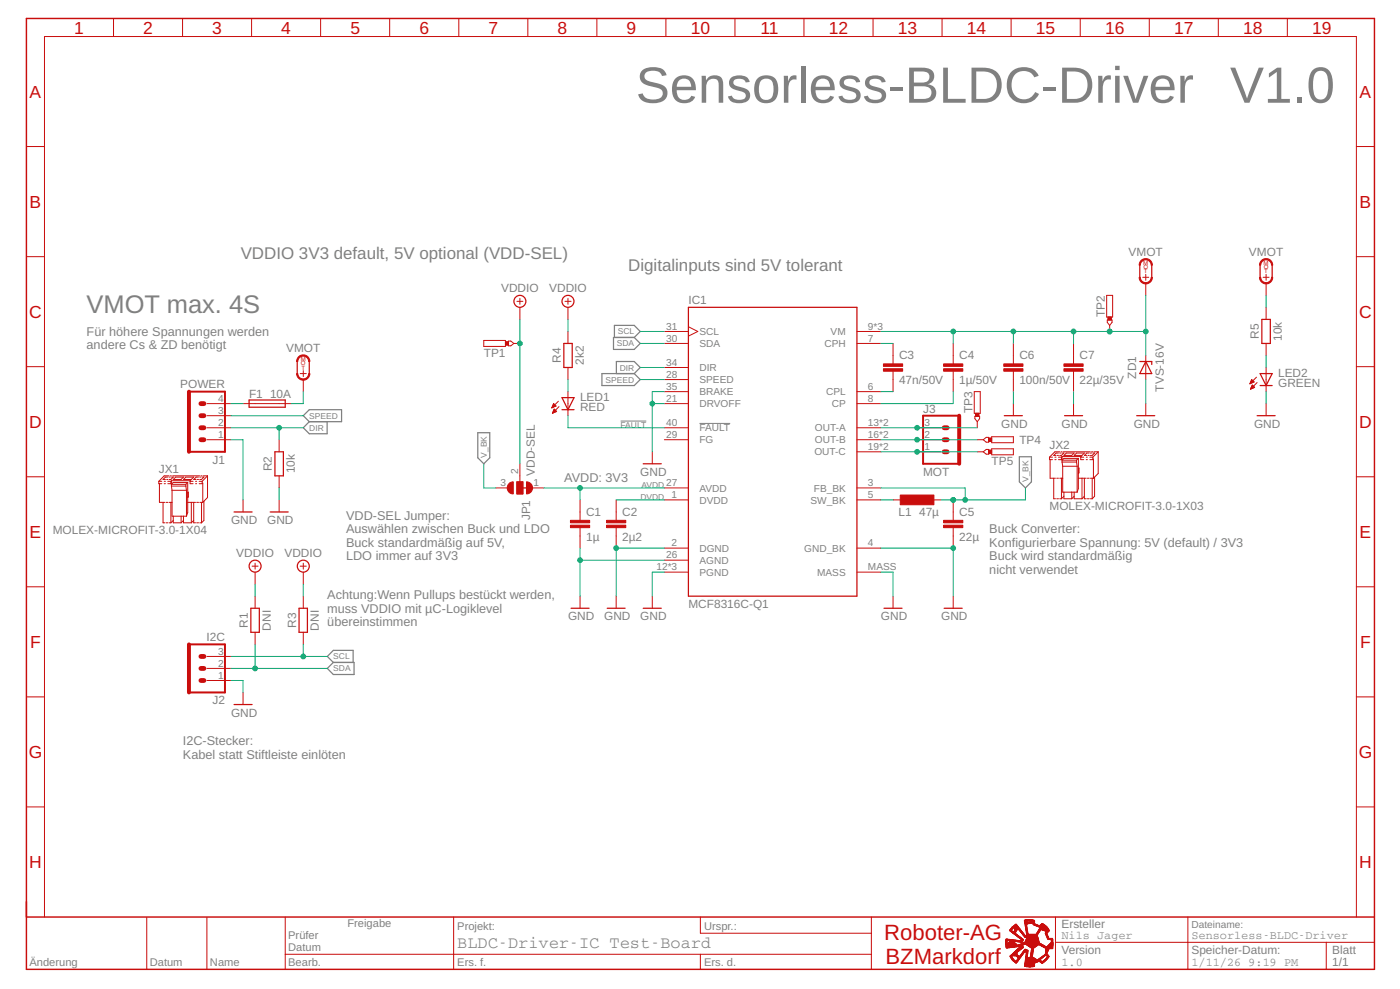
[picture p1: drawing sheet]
<svg xmlns="http://www.w3.org/2000/svg" width="287mm" height="203mm" viewBox="0 0 287 203" stroke-linecap="round" stroke-linejoin="round" font-family="sans-serif">
<path d="M127.3 86.4h5.3M143.5 86.8h6.3" fill="none" stroke="#808080" stroke-width=".21"/>
<path d="M123.5 76.6h6.6l1.2 1.3-1.2 1.2h-6.6zM125.8 69.2h4.3l1.2 1.2-1.2 1.3h-4.3zM126 69.2v-2.5h4.1l1.2 1.3-1.2 1.2M126.4 76.6v-2.5h3.7l1.2 1.3-1.2 1.2M62.2 85.3l1.2-1.3h6.7v2.5h-6.7zM63.4 86.5l-1.2 1.2 1.2 1.3h3.7v-2.5M98 88.8h2.5v5.1l-1.3 1.2-1.2-1.2zM209.1 93.7h2.5v5.1l-1.3 1.3-1.2-1.3zM68.4 135.9l-1.3-1.3 1.3-1.2h4v2.5M68.4 135.9h4.2v2.4h-4.2l-1.3-1.2z" fill="none" stroke="#808080" stroke-width=".25"/>
<g fill="none" stroke="#c90d0c" stroke-width=".21">
<path d="M23.3 3.8v3.7M37.4 3.8v3.7M51.6 3.8v3.7M65.8 3.8v3.7M79.9 3.8v3.7M94.1 3.8v3.7M108.3 3.8v3.7M122.4 3.8v3.7M136.6 3.8v3.7M150.7 3.8v3.7M164.9 3.8v3.7M179.1 3.8v3.7"/>
<path d="M193.2 3.8v3.7M207.4 3.8v3.7M221.6 3.8v3.7M235.7 3.8v3.7M249.9 3.8v3.7M264.1 3.8v3.7M5.4 30.1h3.7M278.2 30.1h3.7M5.4 52.6h3.7M234.4 56.9h1.2M235 56.3v1.2M235 58.1v2.5"/>
<path d="M259.1 56.9h1.2M259.7 56.3v1.2M259.7 58.1v2.5M278.2 52.6h3.7M5.4 75.2h3.7M61.6 76.6h1.2M62.2 76v1.2M62.2 77.9v2.4M99.2 69.8h4.5v1.3h-4.5zM104.3 70h.5l.6 .4-.6 .5h-.5zM105.4 70.4h1.2M106 61.8h1.3"/>
<path d="M106.6 61.2v1.2M106.6 63v2.5M115.9 61.8h1.2M116.5 61.2v1.2M116.5 63v2.5M116.5 68v2.4M116.5 75.4v2.5M136.3 68h4.9M136.3 70.4h4.9M136.3 75.4h4.9M136.3 77.9h4.9M141.2 67l1.9 1-1.9 .9"/>
<path d="M175.8 68h4.9M175.8 70.4h4.9M183.2 70.4v4.2M183.2 76.1v4.2M195.5 70.4v4.2M195.5 76.1v4.2M207.9 70.4v4.2M207.9 76.1v4.2M220.2 70.4v4.2M220.2 76.1v4.2M227 60.6h1.2v4.4h-1.2zM227.1 65.6h1v.5l-.5 .6-.5-.6z"/>
<path d="M227.6 66.7v1.3M235 72.9v5M256.4 78.6h.2M256.5 78.5h.4M256.5 78.4h.7M256.5 79.8h.1M256.6 78.3h.5M256.6 79.6h.3M256.6 78.1h.4M256.6 79.5h.6M256.7 78h.2M256.7 79.4h.6"/>
<path d="M256.7 77.9h.1M256.7 79.3h.5M256.7 77.9l.5 .4-.8 .4zM256.8 79.2h.3M256.8 79.1h.2M256.9 79l.4 .5-.8 .3zM257.7 77.4l-1.3 1.3M257.9 78.5l-1.4 1.3M259.7 63v2.5M259.7 70.4v2.5M259.7 75.4v4.9M278.2 75.2h3.7"/>
<path d="M5.4 97.8h3.7M32.6 98.7v.5h.6M32.6 98.7h.6M32.7 99.2v3.8h1.1M33.7 99.2h.2M33.7 98.7h.2M34.2 98.3h.2M34.4 97.9h-.5l-.5 .4h.5M34.4 99.2h.7M34.4 98.7h.7M34.7 97.6h-1l-1.1 1.1M34.7 97.9h.2"/>
<path d="M34.9 97.6h.3M35.1 98.7v.5M35.2 98.6h3.9l-.1 .1M35.2 97.9h.3l-.4 .4h-.4M35.2 99.3h2.9M35.2 98.6l-.1 .6M35.2 99.3v.4M35.2 99.7l.1 .9M35.2 99.7h2.9M35.2 98.6l-.1 .1M35.4 97.6h5.6M36 97.9h1.6l-.5 .4h-1.6z"/>
<path d="M38.1 97.9h1.6l-.5 .4h-1.6zM38.1 99.3v.4M38.1 99.7l.1 .9M38.5 99h-3l-.3 .3M38.5 99l-.4 .3M38.5 99v6.1l-.3 .8M39 98.7v.5h.6M39 98.7h.6M40.1 99.2h.2M40.1 98.7h.2M40.5 98.3h.2M40.7 97.9h-.5l-.5 .4h.5"/>
<path d="M40.9 99.2h.6M40.9 98.7h.6M41 97.9h.2M41.2 97.6h.3M41.5 99.2l.1-.1v3.9M41.5 97.9h.3l-.5 .4h-.3M41.5 98.7v.5M41.7 97.6h.9M42.4 87.7h5M42.4 90.2h5M42.4 82.8h5M42.4 85.3h5"/>
<path d="M42.6 97.6v4.4l-1 1M42.6 97.6l-1.1 1.1M49.8 82.8h9.9M57.3 90.2v2.5M57.3 97.6v2.5M106 98.8h1.3v2.5h-1.3zM106.6 95.1v3.7M113.2 83.6h.1M113.2 83.5h.4M113.3 83.4h.5M113.3 83.3h.7M113.3 84.7h.3"/>
<path d="M113.4 83.1h.5M113.4 84.5h.4M113.5 83h.3M113.5 84.4h.6M113.5 82.9h.2M113.5 84.3h.6M113.5 82.8h.1M113.5 84.2h.5M113.6 84.1h.3M113.6 84h.1M113.7 83.9l.5 .5-.9 .4zM114 83.3l-.4-.5-.4 .9"/>
<path d="M114 83.3l-.8 .4M114.5 82.3l-1.3 1.4M114.7 83.4l-1.4 1.4M116.5 80.3v5M133.8 92.7v2.4M136.3 87.7h4.9M136.3 90.2h4.9M136.3 80.3h4.9M136.3 82.8h4.9M175.8 87.7h4.9M175.8 90.2h4.9M175.8 92.7h4.9"/>
<path d="M175.8 80.3h4.9M175.8 82.8h4.9M188.1 87.7h4.9M188.1 90.2h4.9M188.1 92.7h4.9M199.8 80.3h1.3v4.5h-1.3zM200 85.4h.9v.5l-.5 .6-.4-.6zM200.4 90.2h1.3M200.4 92.7h1.3M200.4 86.5v1.2M201.7 90.2l.6-.5h.5v1h-.5zM201.7 92.7l.6-.5h.5v1h-.5z"/>
<path d="M203.4 89.6h4.5v1.2h-4.5zM203.4 92.1h4.5v1.2h-4.5zM207.9 82.8v2.5M215.3 93.8v.5h.6M215.3 93.8h.6M215.4 94.3v3.8h1.1M216.1 98.1v4.2h.4M216.4 94.3h.2M216.4 93.8h.2M216.7 98.1h.4M216.9 93.4h.2M217.1 92.9h-.5l-.5 .5h.5"/>
<path d="M217.1 94.3h.6M217.1 93.8h.6M217.4 92.7h-1l-1.1 1.1M217.4 92.9h.2M217.4 98.1h.6M217.6 92.7h.2M217.7 93.8v.5M217.7 98.1v4.2M217.8 93.6h4l-.1 .2M217.8 92.9h.4l-.5 .5h-.3M217.8 94.4h3M217.8 93.6l-.1 .7"/>
<path d="M217.8 94.4v.4M217.8 94.8l.2 .8M217.8 94.8h3M217.8 93.6l-.1 .2M218 95.6v5.3h2.9M218 95.6h2.9M218.1 92.7h5.5M218.2 93.4l.5-.5h1.6l-.5 .5zM220.2 82.8v2.5M220.8 92.9h1.6l-.5 .5h-1.6zM220.8 94.4v.4M220.8 94.8l.1 .8"/>
<path d="M220.9 95.6v5.3M221.2 98.1h1.6M221.2 94h-3l-.4 .4M221.2 94l-.4 .4M221.2 94v6.2l-.3 .7M221.2 96.1l.1-.1v1l-.1 .1M221.7 93.8v.5h.6M221.7 93.8h.6M221.9 98.1v4.2M222.4 98.1v4.2h.4M222.8 94.3h.2M222.8 93.8h.2"/>
<path d="M223 98.1h.4M223.2 93.4h.2M223.4 92.9h-.5l-.5 .5h.5M223.5 94.3h.7M223.5 93.8h.7M223.6 92.9h.3M223.6 98.1h.7M223.9 92.7h.3M224 98.1v4.2M224.2 94.3l.1-.2v4M224.2 92.9h.3l-.5 .5h-.4M224.2 93.8v.5"/>
<path d="M224.4 92.7h.9M224.5 97.9v3.9l-.5 .5M225.3 92.7v4.4l-1 1M225.3 92.7l-1.1 1.1M235 82.8v2.5M259.7 82.8v2.5M278.2 97.8h3.7M33.4 103v4.2h.4M34.1 103h.3M34.1 107.2h.3M34.7 103h.6M34.7 107.2h.4"/>
<path d="M35.1 103v4.2M35.3 100.6v5.3h2.9M35.3 100.6h2.9M35.5 106.7l-.4 .5M35.5 105.9v1.3h1.6M37.1 105.9v1.3M37.6 105.9v1.3h1.6M37.6 106.7l-.5 .5M38.2 100.6v5.3M38.5 103h1.6M38.5 101l.1-.1v1l-.1 .1M38.5 101v.9"/>
<path d="M39.2 103v4.2M39.7 103v4.2h.4M39.7 106.7l-.5 .5M40.3 103h.4M40.3 107.2h.4M41 103h.6M41 107.2h.3M41.3 103v4.2M41.8 102.8v3.9l-.5 .5M49.8 102.5v2.5M51.7 116.1h1.2M52.3 115.5v1.2"/>
<path d="M52.3 117.3v2.5M57.3 102.5v2.5M61.6 116.1h1.2M62.2 115.5v1.2M62.2 117.3v2.5M101.7 100.1h2.5M109.1 100.1h2.5M119 102.5v4.2M119 108.2v4.2M126.4 102.5v4.2M126.4 108.2v4.2M136.3 114.9h4.9"/>
<path d="M136.3 112.4h4.9M136.3 100.1h4.9M136.3 102.5h4.9M136.3 117.3h4.9M175.8 112.4h4.9M175.8 100.1h4.9M175.8 102.5h4.9M175.8 117.3h4.9M183.2 102.5h2.4M190.6 102.5h2.4M195.5 102.5v4.2M195.5 108.2v4.2"/>
<path d="M216.7 102.3h.4M217.4 102.3h.3M218.2 101.8l-.5 .5M218.2 100.9v1.4h1.6M219.8 100.9v1.4M220.3 100.9v1.4h1.6M220.3 101.8l-.5 .5M222.4 101.8l-.5 .5M223 102.3h.4M223.6 102.3h.4M5.4 120.4h3.7M42.4 139.6h5"/>
<path d="M42.4 137.1h5M42.4 134.6h5M52.3 122.3v2.5M52.3 129.7v2.5M62.2 122.3v2.5M62.2 129.7v2.5M119 122.3v2.5M126.4 122.3v2.5M133.8 122.3v2.5M183.2 122.3v2.5M195.5 122.3v2.5M278.2 120.4h3.7"/>
<path d="M5.4 142.9h3.7M49.8 142v2.5M278.2 142.9h3.7M5.4 165.5h3.7M278.2 165.5h3.7M9.1 188.1v-180.6h269.1v180.6M30.1 188.2v10.6M42.4 188.2v10.6M58.5 188.1v10.7M58.5 195.7h120.2M93 188.1v10.7M143.7 188.1v3.3h35"/>
<path d="M143.7 195.7v3.1M178.7 188.1v10.7M216.5 193.3h65.3M216.5 188.1v10.7M243.7 188.1v10.7M272 193.3v5.5"/>
</g>
<path d="M5.4 188.1h276.5v-184.3h-276.5v195h276.5v-10.6" fill="none" stroke="#c90d0c" stroke-width=".3"/>
<g fill="#c90d0c" stroke="#c90d0c" stroke-width=".21">
<path d="M211 198.3h.5z"/>
<path d="M210.5 198.2l1.4 .1z"/>
<path d="M210.2 198.2h2z"/>
<path d="M210.2 198.1l2 .1z"/>
<path d="M210.2 198.1h2z"/>
<path d="M210.2 198h.3z"/>
<path d="M210.6 198h1.6z"/>
<path d="M210.2 197.9l.3 .1z"/>
<path d="M210.5 197.9l1.7 .1z"/>
<path d="M210.2 197.8l.3 .1z"/>
<path d="M210.5 197.8l1.7 .1z"/>
<path d="M210.2 197.8h2z"/>
<path d="M210.2 197.7h2z"/>
<path d="M210.2 197.6l2 .1z"/>
<path d="M210.2 197.6h2z"/>
<path d="M210.3 197.5h2z"/>
<path d="M213.7 197.5h.2z"/>
<path d="M208.3 197.5h.2z"/>
<path d="M213.6 197.5h.4z"/>
<path d="M208.3 197.4l.3 .1z"/>
<path d="M210.2 197.4l2.3 .1z"/>
<path d="M213.5 197.4l.5 .1z"/>
<path d="M208.2 197.4h.4z"/>
<path d="M210.3 197.4h2.3z"/>
<path d="M213.5 197.4h.6z"/>
<path d="M208.1 197.3l.5 .1z"/>
<path d="M210.3 197.3l2.4 .1z"/>
<path d="M213.4 197.3l.7 .1z"/>
<path d="M208.1 197.3h.6z"/>
<path d="M210.2 197.3h2.6z"/>
<path d="M213.3 197.3h.9z"/>
<path d="M208 197.2l.7 .1z"/>
<path d="M210.3 197.2l2.6 .1z"/>
<path d="M213.3 197.2l.4 .1z"/>
<path d="M213.8 197.2l.4 .1z"/>
<path d="M207.9 197.2h.9z"/>
<path d="M210.3 197.2h2.8z"/>
<path d="M213.2 197.2h.5z"/>
<path d="M213.9 197.2h.4z"/>
<path d="M207.9 197.1l.4 .1z"/>
<path d="M208.4 197.1l.3 .1z"/>
<path d="M210.3 197.1l3.3 .1z"/>
<path d="M213.9 197.1l.4 .1z"/>
<path d="M207.8 197.1h.5z"/>
<path d="M208.5 197.1h.3z"/>
<path d="M210.3 197.1h3.3z"/>
<path d="M214 197.1h.4z"/>
<path d="M207.8 197l.4 .1z"/>
<path d="M208.5 197l.4 .1z"/>
<path d="M210.3 197l3.2 .1z"/>
<path d="M214.1 197l.4 .1z"/>
<path d="M207.7 197h.5z"/>
<path d="M208.5 197h.4z"/>
<path d="M210.3 197h3.1z"/>
<path d="M214.1 197h.4z"/>
<path d="M207.6 196.9l.5 .1z"/>
<path d="M208.6 196.9l.3 .1z"/>
<path d="M210.3 196.9l3.1 .1z"/>
<path d="M214.2 196.9l.4 .1z"/>
<path d="M207.6 196.9h.4z"/>
<path d="M208.6 196.9h.4z"/>
<path d="M210.3 196.9h3z"/>
<path d="M214.2 196.9h.4z"/>
<path d="M207.6 196.8l.4 .1z"/>
<path d="M208.7 196.8l.3 .1z"/>
<path d="M210.3 196.8l2.4 .1z"/>
<path d="M212.9 196.8l.4 .1z"/>
<path d="M214.3 196.8l.4 .1z"/>
<path d="M207.6 196.8h.3z"/>
<path d="M208.7 196.8h.3z"/>
<path d="M210.4 196.8h2.2z"/>
<path d="M212.9 196.8h.5z"/>
<path d="M214.4 196.8h.3z"/>
<path d="M207.5 196.7l.4 .1z"/>
<path d="M208.7 196.7l.3 .1z"/>
<path d="M210.4 196.7l2.2 .1z"/>
<path d="M212.9 196.7l.5 .1z"/>
<path d="M214.4 196.7l.4 .1z"/>
<path d="M207.5 196.7h.3z"/>
<path d="M208.7 196.7h.4z"/>
<path d="M210.4 196.7h2.1z"/>
<path d="M213 196.7h.5z"/>
<path d="M214.4 196.7h.4z"/>
<path d="M207.5 196.6l.3 .1z"/>
<path d="M208.8 196.6l.3 .1z"/>
<path d="M210.4 196.6l2 .1z"/>
<path d="M213.1 196.6l.5 .1z"/>
<path d="M214.5 196.6l.3 .1z"/>
<path d="M207.4 196.6h.4z"/>
<path d="M208.8 196.6h.3z"/>
<path d="M210.4 196.6h1.9z"/>
<path d="M213.2 196.6h.4z"/>
<path d="M214.5 196.6h.4z"/>
<path d="M207.4 196.5l.3 .1z"/>
<path d="M208.9 196.5l.3 .1z"/>
<path d="M210.4 196.5l1.9 .1z"/>
<path d="M213.2 196.5l.5 .1z"/>
<path d="M214.6 196.5l.3 .1z"/>
<path d="M207.4 196.5h.3z"/>
<path d="M208.9 196.5h.3z"/>
<path d="M210.4 196.5h.3z"/>
<path d="M210.8 196.5h1.4z"/>
<path d="M213.3 196.5h.5z"/>
<path d="M214.6 196.5h.4z"/>
<path d="M207.3 196.4l.4 .1z"/>
<path d="M208.9 196.4l.4 .1z"/>
<path d="M210.4 196.4l.3 .1z"/>
<path d="M210.9 196.4l1.1 .1z"/>
<path d="M213.4 196.4l.4 .1z"/>
<path d="M214.6 196.4l.4 .1z"/>
<path d="M207.3 196.4h.4z"/>
<path d="M208.8 196.4h.5z"/>
<path d="M210.4 196.4h.3z"/>
<path d="M211.1 196.4h.9z"/>
<path d="M213.4 196.4h.4z"/>
<path d="M214.7 196.4h.3z"/>
<path d="M207.3 196.3l.3 .1z"/>
<path d="M208.7 196.3l.6 .1z"/>
<path d="M210.4 196.3l.3 .1z"/>
<path d="M211.2 196.3l.7 .1z"/>
<path d="M213.5 196.3l.4 .1z"/>
<path d="M214.7 196.3l.4 .1z"/>
<path d="M207.2 196.3h.4z"/>
<path d="M208.7 196.3h.7z"/>
<path d="M210.4 196.3h.3z"/>
<path d="M211.4 196.3h.4z"/>
<path d="M213.6 196.3h.4z"/>
<path d="M214.7 196.3h.4z"/>
<path d="M211.3 196.3h.5z"/>
<path d="M213.7 196.3h.3z"/>
<path d="M214.8 196.3h.3z"/>
<path d="M207.2 196.2h.3z"/>
<path d="M208.6 196.2h.8z"/>
<path d="M210.4 196.2h.3z"/>
<path d="M211.3 196.2h.5z"/>
<path d="M213.7 196.2h.4z"/>
<path d="M214.8 196.2h.4z"/>
<path d="M208.5 196.2h.6z"/>
<path d="M209.1 196.2h.4z"/>
<path d="M211.4 196.2h.4z"/>
<path d="M213.8 196.2h.3z"/>
<path d="M207.2 196.1l.4 .1z"/>
<path d="M208.4 196.1l.6 .1z"/>
<path d="M209.1 196.1l.4 .1z"/>
<path d="M210.4 196.1l.3 .1z"/>
<path d="M211.4 196.1l.4 .1z"/>
<path d="M213.9 196.1l.3 .1z"/>
<path d="M214.8 196.1l.4 .1z"/>
<path d="M207.2 196l.4 .1z"/>
<path d="M208.4 196l.6 .1z"/>
<path d="M209.2 196l.3 .1z"/>
<path d="M210.5 196l.3 .1z"/>
<path d="M211.4 196l.4 .1z"/>
<path d="M213.9 196l.4 .1z"/>
<path d="M214.7 196l.4 .1z"/>
<path d="M207.3 196h.4z"/>
<path d="M207.9 196h1z"/>
<path d="M209.2 196h.4z"/>
<path d="M210.5 196h.3z"/>
<path d="M211.4 196h.4z"/>
<path d="M214 196h.3z"/>
<path d="M214.7 196h.4z"/>
<path d="M207.3 196h1.6z"/>
<path d="M209.3 196h.3z"/>
<path d="M214.1 196h.3z"/>
<path d="M214.6 196h.4z"/>
<path d="M207.3 195.9l1.5 .1z"/>
<path d="M209.3 195.9l.4 .1z"/>
<path d="M210.5 195.9l.3 .1z"/>
<path d="M211.4 195.9l.4 .1z"/>
<path d="M214.1 195.9l.4 .1z"/>
<path d="M214.6 195.9l.4 .1z"/>
<path d="M207.4 195.9h1.3z"/>
<path d="M209.3 195.9h.4z"/>
<path d="M210.5 195.9h.3z"/>
<path d="M211.4 195.9h.4z"/>
<path d="M214.2 195.9h.8z"/>
<path d="M207.5 195.8l1.2 .1z"/>
<path d="M209.4 195.8l.3 .1z"/>
<path d="M210.5 195.8l.3 .1z"/>
<path d="M211.4 195.8l.4 .1z"/>
<path d="M214.3 195.8l.6 .1z"/>
<path d="M207.5 195.8h1.1z"/>
<path d="M209.4 195.8h.4z"/>
<path d="M210.5 195.8h.3z"/>
<path d="M211.4 195.8h.4z"/>
<path d="M214.3 195.8h.6z"/>
<path d="M207.6 195.7h1z"/>
<path d="M209.4 195.7h.4z"/>
<path d="M210.5 195.7h.3z"/>
<path d="M211.4 195.7h.4z"/>
<path d="M214.4 195.7h.4z"/>
<path d="M209.5 195.7h.3z"/>
<path d="M207.7 195.6l.9 .1z"/>
<path d="M209.5 195.6l.4 .1z"/>
<path d="M210.5 195.6l.3 .1z"/>
<path d="M211.4 195.6l.4 .1z"/>
<path d="M214.4 195.6l.3 .1z"/>
<path d="M207.7 195.6h.9z"/>
<path d="M209.6 195.6h.3z"/>
<path d="M210.5 195.6h.3z"/>
<path d="M211.4 195.6h.4z"/>
<path d="M214.4 195.6h.3z"/>
<path d="M207.8 195.5l.8 .1z"/>
<path d="M209.6 195.5l.3 .1z"/>
<path d="M210.5 195.5l.3 .1z"/>
<path d="M211.5 195.5l.4 .1z"/>
<path d="M214.4 195.5l.3 .1z"/>
<path d="M207.8 195.5h.8z"/>
<path d="M209.6 195.5h.4z"/>
<path d="M210.5 195.5h.3z"/>
<path d="M211.5 195.5h.4z"/>
<path d="M214.4 195.5h.4z"/>
<path d="M207.9 195.4l.7 .1z"/>
<path d="M209.7 195.4l.3 .1z"/>
<path d="M210.5 195.4l.3 .1z"/>
<path d="M211.5 195.4l.4 .1z"/>
<path d="M214.4 195.4l.4 .1z"/>
<path d="M207.9 195.4h.7z"/>
<path d="M209.7 195.4h.4z"/>
<path d="M210.5 195.4h.3z"/>
<path d="M211.5 195.4h.4z"/>
<path d="M214.5 195.4h.3z"/>
<path d="M208 195.3l.7 .1z"/>
<path d="M209.7 195.3l.4 .1z"/>
<path d="M210.5 195.3l.3 .1z"/>
<path d="M211.5 195.3l.4 .1z"/>
<path d="M214.5 195.3l.3 .1z"/>
<path d="M208 195.3h.7z"/>
<path d="M209.8 195.3h.4z"/>
<path d="M210.5 195.3h.3z"/>
<path d="M211.5 195.3h.4z"/>
<path d="M214.5 195.3h.4z"/>
<path d="M208.1 195.2l.6 .1z"/>
<path d="M209.8 195.2l.6 .1z"/>
<path d="M210.5 195.2l.3 .1z"/>
<path d="M211.5 195.2l.4 .1z"/>
<path d="M214.5 195.2l.4 .1z"/>
<path d="M208.1 195.2h.7z"/>
<path d="M209.8 195.2h.7z"/>
<path d="M210.5 195.2h.3z"/>
<path d="M211.5 195.2h.4z"/>
<path d="M214.5 195.2h.4z"/>
<path d="M208.2 195.1l.7 .1z"/>
<path d="M209.9 195.1l.9 .1z"/>
<path d="M211.5 195.1l.4 .1z"/>
<path d="M214.5 195.1l.4 .1z"/>
<path d="M208.2 195.1h.7z"/>
<path d="M209.9 195.1h.9z"/>
<path d="M211.5 195.1h.4z"/>
<path d="M214.5 195.1h.4z"/>
<path d="M208.3 195l.7 .1z"/>
<path d="M210 195l.8 .1z"/>
<path d="M211.5 195l.4 .1z"/>
<path d="M214.5 195l.5 .1z"/>
<path d="M208.3 195h.7z"/>
<path d="M210 195h.8z"/>
<path d="M211.5 195h.4z"/>
<path d="M214.5 195h.5z"/>
<path d="M208.4 194.9l.7 .1z"/>
<path d="M210 194.9l.9 .1z"/>
<path d="M211.5 194.9l.4 .1z"/>
<path d="M214.5 194.9l.5 .1z"/>
<path d="M208.4 194.9h.7z"/>
<path d="M210.1 194.9h.7z"/>
<path d="M211.6 194.9h.4z"/>
<path d="M214.5 194.9h.5z"/>
<path d="M208.5 194.8l.7 .1z"/>
<path d="M210.1 194.8l.6 .1z"/>
<path d="M211.6 194.8l.4 .1z"/>
<path d="M214.5 194.8l.5 .1z"/>
<path d="M208.6 194.8h.7z"/>
<path d="M210.1 194.8h.5z"/>
<path d="M211.6 194.8h.4z"/>
<path d="M214.5 194.8h.6z"/>
<path d="M208.6 194.7l.7 .1z"/>
<path d="M210.2 194.7l.3 .1z"/>
<path d="M211.6 194.7l.4 .1z"/>
<path d="M214.5 194.7l.6 .1z"/>
<path d="M208.7 194.7h.7z"/>
<path d="M210.2 194.7h.2z"/>
<path d="M211.6 194.7h.4z"/>
<path d="M214.5 194.7h.6z"/>
<path d="M208.7 194.6l.8 .1z"/>
<path d="M211.6 194.6l.4 .1z"/>
<path d="M214.5 194.6l.6 .1z"/>
<path d="M208.8 194.6h.7z"/>
<path d="M211.6 194.6h.4z"/>
<path d="M214.5 194.6h.7z"/>
<path d="M208.8 194.5l.8 .1z"/>
<path d="M211.6 194.5l.4 .1z"/>
<path d="M214.5 194.5l1.4 .1z"/>
<path d="M208.8 194.5h.9z"/>
<path d="M211.6 194.5h.4z"/>
<path d="M214.5 194.5h1.4z"/>
<path d="M208.9 194.5h.8z"/>
<path d="M214.4 194.5h1.6z"/>
<path d="M206.4 194.4h.4z"/>
<path d="M209 194.4h.8z"/>
<path d="M211.5 194.4h.6z"/>
<path d="M214.3 194.4h1.6z"/>
<path d="M206.4 194.4h.7z"/>
<path d="M209 194.4h.9z"/>
<path d="M211.4 194.4h.8z"/>
<path d="M214.2 194.4h1.7z"/>
<path d="M206.4 194.3l1.1 .1z"/>
<path d="M209.1 194.3l.8 .1z"/>
<path d="M211.4 194.3l.8 .1z"/>
<path d="M214.2 194.3l1.7 .1z"/>
<path d="M206.4 194.2l1.4 .1z"/>
<path d="M209.1 194.2l.8 .1z"/>
<path d="M211.3 194.2l1 .1z"/>
<path d="M214 194.2l1.9 .1z"/>
<path d="M206.4 194.2h1.8z"/>
<path d="M209.2 194.2h.7z"/>
<path d="M211.2 194.2h1.1z"/>
<path d="M214 194.2h1.9z"/>
<path d="M206.3 194.2h2.3z"/>
<path d="M209.3 194.2h.6z"/>
<path d="M211.1 194.2h1.3z"/>
<path d="M213.9 194.2h.7z"/>
<path d="M214.7 194.2h1.2z"/>
<path d="M206.3 194.1l2.7 .1z"/>
<path d="M209.3 194.1l.5 .1z"/>
<path d="M211.1 194.1l1.4 .1z"/>
<path d="M213.8 194.1l.7 .1z"/>
<path d="M214.8 194.1l1.2 .1z"/>
<path d="M206.3 194.1h3z"/>
<path d="M209.4 194.1h.4z"/>
<path d="M211 194.1h1.6z"/>
<path d="M213.7 194.1h.7z"/>
<path d="M214.8 194.1h1.1z"/>
<path d="M206.3 194l3.5 .1z"/>
<path d="M210.9 194l1.7 .1z"/>
<path d="M213.6 194l.7 .1z"/>
<path d="M214.9 194l1 .1z"/>
<path d="M206.3 194h3.5z"/>
<path d="M210.8 194h1.9z"/>
<path d="M213.5 194h.7z"/>
<path d="M214.9 194h1z"/>
<path d="M206.3 193.9h3.4z"/>
<path d="M210.8 193.9h2z"/>
<path d="M213.4 193.9h.7z"/>
<path d="M215 193.9h.9z"/>
<path d="M210.7 193.9h2.2z"/>
<path d="M215 193.9h1z"/>
<path d="M206.3 193.8l2.4 .1z"/>
<path d="M208.8 193.8l1 .1z"/>
<path d="M210.7 193.8l2.2 .1z"/>
<path d="M213.3 193.8l.7 .1z"/>
<path d="M215.1 193.8l.9 .1z"/>
<path d="M206.3 193.8h2.3z"/>
<path d="M209 193.8h.9z"/>
<path d="M210.6 193.8h2.4z"/>
<path d="M213.2 193.8h.7z"/>
<path d="M215.1 193.8h.9z"/>
<path d="M206.3 193.7l2.3 .1z"/>
<path d="M209 193.7l1.1 .1z"/>
<path d="M210.5 193.7l3.3 .1z"/>
<path d="M215.2 193.7l.8 .1z"/>
<path d="M206.3 193.7h2.2z"/>
<path d="M209.2 193.7h1z"/>
<path d="M210.5 193.7h3.2z"/>
<path d="M215.2 193.7h.8z"/>
<path d="M206.3 193.6l.3 .1z"/>
<path d="M206.6 193.6l1.9 .1z"/>
<path d="M209.3 193.6l4.3 .1z"/>
<path d="M215.3 193.6l.7 .1z"/>
<path d="M206.3 193.6h.3z"/>
<path d="M206.7 193.6h1.7z"/>
<path d="M209.4 193.6h4.2z"/>
<path d="M215.3 193.6h.7z"/>
<path d="M206.3 193.5l.3 .1z"/>
<path d="M206.7 193.5l1.7 .1z"/>
<path d="M209.5 193.5l4 .1z"/>
<path d="M215.4 193.5l.6 .1z"/>
<path d="M206.3 193.5h.2z"/>
<path d="M206.8 193.5h1.5z"/>
<path d="M209.6 193.5h3.8z"/>
<path d="M215.4 193.5h.6z"/>
<path d="M206.3 193.4l.3 .1z"/>
<path d="M206.8 193.4l1.4 .1z"/>
<path d="M209.8 193.4l3.5 .1z"/>
<path d="M215.5 193.4l.5 .1z"/>
<path d="M206.3 193.4h.3z"/>
<path d="M206.8 193.4h1.4z"/>
<path d="M209.9 193.4h3.3z"/>
<path d="M215.5 193.4h.5z"/>
<path d="M206.3 193.3l.3 .1z"/>
<path d="M206.9 193.3l1.2 .1z"/>
<path d="M210 193.3l3.2 .1z"/>
<path d="M215.6 193.3l.4 .1z"/>
<path d="M206.3 193.3h.3z"/>
<path d="M206.9 193.3h1.2z"/>
<path d="M210.1 193.3h3.1z"/>
<path d="M215.6 193.3h.4z"/>
<path d="M206.3 193.2l.3 .1z"/>
<path d="M207 193.2l1 .1z"/>
<path d="M209.5 193.2l.2 .1z"/>
<path d="M210.2 193.2l3 .1z"/>
<path d="M215.6 193.2l.4 .1z"/>
<path d="M206.3 193.2h.3z"/>
<path d="M207 193.2h1z"/>
<path d="M209.1 193.2h.6z"/>
<path d="M210.2 193.2h2.9z"/>
<path d="M215.6 193.2h.3z"/>
<path d="M206.3 193.1l.3 .1z"/>
<path d="M207.1 193.1l.8 .1z"/>
<path d="M208.7 193.1l1 .1z"/>
<path d="M210.3 193.1l2.8 .1z"/>
<path d="M215.6 193.1l.3 .1z"/>
<path d="M206.3 193.1h.3z"/>
<path d="M207.1 193.1h.8z"/>
<path d="M208.4 193.1h1.3z"/>
<path d="M210.3 193.1h2.8z"/>
<path d="M215.6 193.1h.3z"/>
<path d="M206.3 193l.3 .1z"/>
<path d="M207.1 193l.7 .1z"/>
<path d="M207.9 193l1.9 .1z"/>
<path d="M210.3 193l2.8 .1z"/>
<path d="M215.6 193l.3 .1z"/>
<path d="M206.3 193h.3z"/>
<path d="M207.2 193h2.6z"/>
<path d="M210.4 193h2.7z"/>
<path d="M215.6 193h.3z"/>
<path d="M206.3 192.9l.3 .1z"/>
<path d="M207.2 192.9l2.2 .1z"/>
<path d="M209.5 192.9l.3 .1z"/>
<path d="M210.4 192.9l2.7 .1z"/>
<path d="M215.6 192.9l.3 .1z"/>
<path d="M206.3 192.9h.3z"/>
<path d="M206.8 192.9h2.2z"/>
<path d="M209.5 192.9h.3z"/>
<path d="M210.4 192.9h2.7z"/>
<path d="M215.6 192.9h.3z"/>
<path d="M206.3 192.8l2.4 .1z"/>
<path d="M209.5 192.8l.4 .1z"/>
<path d="M210.4 192.8l2.6 .1z"/>
<path d="M215.6 192.8l.3 .1z"/>
<path d="M206.3 192.8h2z"/>
<path d="M209.6 192.8h.3z"/>
<path d="M210.4 192.8h2.6z"/>
<path d="M215.6 192.8h.3z"/>
<path d="M206.3 192.7l1.6 .1z"/>
<path d="M209.6 192.7l.3 .1z"/>
<path d="M210.5 192.7l2.5 .1z"/>
<path d="M215.6 192.7l.3 .1z"/>
<path d="M206.3 192.7h1.2z"/>
<path d="M209.5 192.7h.4z"/>
<path d="M210.4 192.7h2.6z"/>
<path d="M215.4 192.7h.6z"/>
<path d="M206.3 192.7h.8z"/>
<path d="M209.4 192.7h.5z"/>
<path d="M210.5 192.7h2.5z"/>
<path d="M214.9 192.7h1z"/>
<path d="M206.3 192.6h.4z"/>
<path d="M209.4 192.6h.4z"/>
<path d="M210.5 192.6h2.5z"/>
<path d="M214.9 192.6h1z"/>
<path d="M209.3 192.6h.5z"/>
<path d="M209.3 192.5l.4 .1z"/>
<path d="M210.6 192.5l2.3 .1z"/>
<path d="M214.9 192.5l1 .1z"/>
<path d="M209.2 192.5h.4z"/>
<path d="M210.6 192.5h2.3z"/>
<path d="M214.8 192.5h1.1z"/>
<path d="M209.1 192.4h.5z"/>
<path d="M210.6 192.4h2.3z"/>
<path d="M214.8 192.4h.3z"/>
<path d="M209.1 192.4h.4z"/>
<path d="M209 192.3l.4 .1z"/>
<path d="M210.6 192.3l2.3 .1z"/>
<path d="M214.8 192.3l.3 .1z"/>
<path d="M208.9 192.3h.5z"/>
<path d="M210.6 192.3h2.3z"/>
<path d="M214.8 192.3h.3z"/>
<path d="M208.9 192.2l.4 .1z"/>
<path d="M210.2 192.2l.3 .1z"/>
<path d="M210.7 192.2l2.2 .1z"/>
<path d="M214.7 192.2l.3 .1z"/>
<path d="M208.8 192.2h.4z"/>
<path d="M210.2 192.2h.3z"/>
<path d="M210.7 192.2h2.2z"/>
<path d="M214.7 192.2h.3z"/>
<path d="M208.7 192.1l.5 .1z"/>
<path d="M210.1 192.1l2.7 .1z"/>
<path d="M214.7 192.1l.3 .1z"/>
<path d="M208.7 192.1h.4z"/>
<path d="M210.1 192.1h2.7z"/>
<path d="M214.7 192.1h.3z"/>
<path d="M208.6 192l.4 .1z"/>
<path d="M210.1 192l2.7 .1z"/>
<path d="M214.6 192l.4 .1z"/>
<path d="M208.6 192h.4z"/>
<path d="M210 192h2.8z"/>
<path d="M214.6 192h.3z"/>
<path d="M208.5 191.9l.4 .1z"/>
<path d="M210 191.9l.4 .1z"/>
<path d="M210.4 191.9l2.4 .1z"/>
<path d="M214.6 191.9l.3 .1z"/>
<path d="M208.4 191.9h.5z"/>
<path d="M209.9 191.9h.4z"/>
<path d="M210.5 191.9h2.3z"/>
<path d="M214.6 191.9h.3z"/>
<path d="M208.4 191.8l.4 .1z"/>
<path d="M209.9 191.8l.3 .1z"/>
<path d="M210.6 191.8l2.1 .1z"/>
<path d="M214.6 191.8l.3 .1z"/>
<path d="M208.3 191.8h.4z"/>
<path d="M209.9 191.8h.3z"/>
<path d="M210.6 191.8h2.1z"/>
<path d="M214.5 191.8h.4z"/>
<path d="M208.2 191.7l.5 .1z"/>
<path d="M209.8 191.7l.4 .1z"/>
<path d="M210.6 191.7l2.2 .1z"/>
<path d="M214.5 191.7l.3 .1z"/>
<path d="M208.2 191.7h.4z"/>
<path d="M209.8 191.7h.4z"/>
<path d="M210.6 191.7h2.2z"/>
<path d="M214.5 191.7h.3z"/>
<path d="M208.1 191.6l.5 .1z"/>
<path d="M209.7 191.6l.4 .1z"/>
<path d="M210.6 191.6l2.2 .1z"/>
<path d="M214.5 191.6l.3 .1z"/>
<path d="M208 191.6h.5z"/>
<path d="M209.7 191.6h.4z"/>
<path d="M210.6 191.6h.3z"/>
<path d="M212.5 191.6h.4z"/>
<path d="M214.5 191.6h.3z"/>
<path d="M208 191.5l.4 .1z"/>
<path d="M209.7 191.5l.3 .1z"/>
<path d="M210.5 191.5l.4 .1z"/>
<path d="M212.6 191.5l.3 .1z"/>
<path d="M214.4 191.5l.4 .1z"/>
<path d="M207.9 191.5h.5z"/>
<path d="M209.6 191.5h.4z"/>
<path d="M210.5 191.5h.4z"/>
<path d="M212.6 191.5h.3z"/>
<path d="M214.4 191.5h.3z"/>
<path d="M207.8 191.4l.5 .1z"/>
<path d="M209.6 191.4l.4 .1z"/>
<path d="M210.5 191.4l.3 .1z"/>
<path d="M212.6 191.4l.4 .1z"/>
<path d="M214.4 191.4l.3 .1z"/>
<path d="M207.8 191.4h.4z"/>
<path d="M209.5 191.4h.4z"/>
<path d="M210.5 191.4h.3z"/>
<path d="M212.6 191.4h.4z"/>
<path d="M214.4 191.4h.4z"/>
<path d="M207.7 191.3l.5 .1z"/>
<path d="M209.5 191.3l.4 .1z"/>
<path d="M210.5 191.3l.3 .1z"/>
<path d="M212.7 191.3l.3 .1z"/>
<path d="M214.4 191.3l.4 .1z"/>
<path d="M207.6 191.3h.7z"/>
<path d="M209.5 191.3h.3z"/>
<path d="M210.5 191.3h.3z"/>
<path d="M212.7 191.3h.4z"/>
<path d="M214.4 191.3h.4z"/>
<path d="M207.6 191.2l.7 .1z"/>
<path d="M209.4 191.2l.4 .1z"/>
<path d="M210.5 191.2l.3 .1z"/>
<path d="M212.7 191.2l.4 .1z"/>
<path d="M214.5 191.2l.4 .1z"/>
<path d="M207.5 191.2h.8z"/>
<path d="M209.4 191.2h.4z"/>
<path d="M210.5 191.2h.3z"/>
<path d="M212.8 191.2h.3z"/>
<path d="M214.5 191.2h.4z"/>
<path d="M207.4 191.2h1z"/>
<path d="M209.3 191.2h.4z"/>
<path d="M212.8 191.2h.4z"/>
<path d="M214.6 191.2h.4z"/>
<path d="M207.4 191.1h.5z"/>
<path d="M207.9 191.1h.5z"/>
<path d="M209.3 191.1h.4z"/>
<path d="M210.5 191.1h.3z"/>
<path d="M212.8 191.1h.4z"/>
<path d="M214.6 191.1h.4z"/>
<path d="M207.3 191.1h.5z"/>
<path d="M208 191.1h.4z"/>
<path d="M209.3 191.1h.3z"/>
<path d="M214.7 191.1h.4z"/>
<path d="M207.3 191l.4 .1z"/>
<path d="M208 191l.4 .1z"/>
<path d="M209.2 191l.4 .1z"/>
<path d="M210.5 191l.3 .1z"/>
<path d="M212.9 191l.4 .1z"/>
<path d="M214.6 191l.5 .1z"/>
<path d="M207.2 190.9l.4 .1z"/>
<path d="M208 190.9l.4 .1z"/>
<path d="M209.2 190.9l.4 .1z"/>
<path d="M210.5 190.9l.3 .1z"/>
<path d="M212.9 190.9l.4 .1z"/>
<path d="M214.4 190.9l.8 .1z"/>
<path d="M207.2 190.9h.4z"/>
<path d="M208.1 190.9h.3z"/>
<path d="M209.1 190.9h.4z"/>
<path d="M210.5 190.9h.3z"/>
<path d="M212.9 190.9h.4z"/>
<path d="M214.3 190.9h.9z"/>
<path d="M207.1 190.9h.4z"/>
<path d="M208.1 190.9h.4z"/>
<path d="M213 190.9h.4z"/>
<path d="M214.1 190.9h1.1z"/>
<path d="M207.1 190.8h.4z"/>
<path d="M208.1 190.8h.4z"/>
<path d="M209.1 190.8h.3z"/>
<path d="M210.5 190.8h.3z"/>
<path d="M213 190.8h.4z"/>
<path d="M214 190.8h1.2z"/>
<path d="M207.1 190.8h.3z"/>
<path d="M208.2 190.8h.4z"/>
<path d="M209 190.8h.4z"/>
<path d="M213 190.8h.5z"/>
<path d="M213.8 190.8h1.4z"/>
<path d="M207.2 190.7l.3 .1z"/>
<path d="M208.2 190.7l.4 .1z"/>
<path d="M209 190.7l.4 .1z"/>
<path d="M210.4 190.7l.3 .1z"/>
<path d="M213.1 190.7l.4 .1z"/>
<path d="M213.8 190.7l1.4 .1z"/>
<path d="M207.2 190.7h.3z"/>
<path d="M208.1 190.7h.7z"/>
<path d="M209 190.7h.3z"/>
<path d="M210.4 190.7h.3z"/>
<path d="M213.1 190.7h.4z"/>
<path d="M213.6 190.7h1.5z"/>
<path d="M207.2 190.6h.4z"/>
<path d="M208.1 190.6h1.2z"/>
<path d="M210.4 190.6h.3z"/>
<path d="M213.1 190.6h2z"/>
<path d="M207.3 190.5l.3 .1z"/>
<path d="M208.1 190.5l1.2 .1z"/>
<path d="M210.4 190.5l.3 .1z"/>
<path d="M213.2 190.5l1.9 .1z"/>
<path d="M207.3 190.5h.4z"/>
<path d="M208 190.5h1.2z"/>
<path d="M210.4 190.5h.3z"/>
<path d="M213.2 190.5h1.8z"/>
<path d="M207.3 190.4l.4 .1z"/>
<path d="M208 190.4l1.1 .1z"/>
<path d="M210.4 190.4l.3 .1z"/>
<path d="M213.2 190.4l1.8 .1z"/>
<path d="M207.4 190.4h.4z"/>
<path d="M208 190.4h1.1z"/>
<path d="M210.4 190.4h.3z"/>
<path d="M213.3 190.4h1.7z"/>
<path d="M207.5 190.3l.3 .1z"/>
<path d="M208 190.3l1 .1z"/>
<path d="M210.4 190.3l.3 .1z"/>
<path d="M213.3 190.3l1.6 .1z"/>
<path d="M207.5 190.3h.4z"/>
<path d="M208 190.3h1z"/>
<path d="M210.4 190.3h.3z"/>
<path d="M213.3 190.3h1.6z"/>
<path d="M207.5 190.2l1.5 .1z"/>
<path d="M210.4 190.2l.3 .1z"/>
<path d="M213.3 190.2l1.5 .1z"/>
<path d="M207.6 190.2h1.3z"/>
<path d="M210.4 190.2h.3z"/>
<path d="M213.3 190.2h1.5z"/>
<path d="M207.6 190.1l1.3 .1z"/>
<path d="M210.4 190.1l.2 .1z"/>
<path d="M213.1 190.1l1.7 .1z"/>
<path d="M207.6 190.1h1.3z"/>
<path d="M210.3 190.1h.3z"/>
<path d="M213 190.1h1.7z"/>
<path d="M207.8 190l1.1 .1z"/>
<path d="M210.3 190l.3 .1z"/>
<path d="M212.9 190l1.8 .1z"/>
<path d="M207.8 190h1z"/>
<path d="M210.3 190h.3z"/>
<path d="M212.8 190h1.9z"/>
<path d="M207.8 189.9l1 .1z"/>
<path d="M210.3 189.9l.3 .1z"/>
<path d="M212.6 189.9l2 .1z"/>
<path d="M207.9 189.9h.8z"/>
<path d="M210.3 189.9h.3z"/>
<path d="M212.5 189.9h2z"/>
<path d="M208 189.8l.7 .1z"/>
<path d="M210.3 189.8l.3 .1z"/>
<path d="M212.4 189.8l.8 .1z"/>
<path d="M213.2 189.8l1.2 .1z"/>
<path d="M208 189.8h.7z"/>
<path d="M210.3 189.8h.3z"/>
<path d="M212.3 189.8h.7z"/>
<path d="M213.3 189.8h1.1z"/>
<path d="M208.1 189.7l.5 .1z"/>
<path d="M210.2 189.7l.3 .1z"/>
<path d="M212.2 189.7l.7 .1z"/>
<path d="M213.4 189.7l.9 .1z"/>
<path d="M208.2 189.7h.4z"/>
<path d="M210.3 189.7h.3z"/>
<path d="M212.1 189.7h.7z"/>
<path d="M213.4 189.7h.9z"/>
<path d="M208.2 189.6l.3 .1z"/>
<path d="M210.3 189.6l.3 .1z"/>
<path d="M211.9 189.6l.8 .1z"/>
<path d="M213.5 189.6l.7 .1z"/>
<path d="M208.3 189.6h.2z"/>
<path d="M210.3 189.6h.4z"/>
<path d="M211.9 189.6h.7z"/>
<path d="M213.5 189.6h.6z"/>
<path d="M208.3 189.5l.1 .1z"/>
<path d="M210.3 189.5l.4 .1z"/>
<path d="M211.9 189.5l.6 .1z"/>
<path d="M213.6 189.5l.4 .1z"/>
<path d="M210.3 189.5h.4z"/>
<path d="M211.9 189.5h.4z"/>
<path d="M213.6 189.5h.4z"/>
<path d="M210.2 189.4l.7 .1z"/>
<path d="M211.9 189.4l.3 .1z"/>
<path d="M213.7 189.4l.2 .1z"/>
<path d="M210.2 189.4h1z"/>
<path d="M211.9 189.4h.3z"/>
<path d="M210.2 189.4h1.3z"/>
<path d="M210.2 189.3h1.6z"/>
<path d="M211.9 189.3h.3z"/>
<path d="M210.2 189.3h2z"/>
<path d="M210.2 189.2l2 .1z"/>
<path d="M210.2 189.1l.3 .1z"/>
<path d="M210.8 189.1l1.4 .1z"/>
<path d="M210.2 189.1h.3z"/>
<path d="M211 189.1h1.2z"/>
<path d="M211.3 189.1h.9z"/>
<path d="M210.2 189l.3 .1z"/>
<path d="M211.5 189l.7 .1z"/>
<path d="M210.2 189h.3z"/>
<path d="M211.8 189h.4z"/>
<path d="M210.1 188.9l.4 .1z"/>
<path d="M211.7 188.9l.5 .1z"/>
<path d="M210.1 188.9h.8z"/>
<path d="M211.4 188.9h.8z"/>
<path d="M210.1 188.8h2.1z"/>
<path d="M210.1 188.7l2 .1z"/>
<path d="M210.3 188.7h1.5z"/>
<path d="M210.9 188.6l.5 .1z"/>
<path d="M181.2 75.6h3.9v.5h-3.9z"/>
<path d="M181.2 74.6h3.9v.5h-3.9z"/>
<path d="M193.5 75.6h4v.5h-4z"/>
<path d="M193.5 74.6h4v.5h-4z"/>
<path d="M205.9 75.6h3.9v.5h-3.9z"/>
<path d="M205.9 74.6h3.9v.5h-3.9z"/>
<path d="M218.2 75.6h4v.5h-4z"/>
<path d="M218.2 74.6h4v.5h-4z"/>
<path d="M124.4 107.7h4v.5h-4z"/>
<path d="M124.4 106.7h4v.5h-4z"/>
<path d="M117 107.7h3.9v.5h-3.9z"/>
<path d="M117 106.7h3.9v.5h-3.9z"/>
<path d="M184.7 101.5h6.9v2h-6.9z"/>
<path d="M193.5 107.7h4v.5h-4z"/>
<path d="M193.5 106.7h4v.5h-4z"/>
<path d="M227.2 65h.8v.6h-.8z"/>
<path d="M106 98.8h1.3v2.5h-1.3z"/>
<path d="M103.7 70.1h.6v.7h-.6z"/>
<path d="M200.1 84.8h.7v.6h-.7z"/>
<path d="M202.8 89.8h.6v.8h-.6z"/>
<path d="M202.8 92.3h.6v.7h-.6z"/>
</g>
<g fill="none" stroke="#c90d0c" stroke-width=".25">
<path d="M233.8 54.4v2.5M236.2 54.4v2.5M258.5 54.4v2.5M260.9 54.4v2.5M61 74.1v2.5M63.4 74.1v2.5M115.7 70.4h1.7v5h-1.7zM141.2 63h34.6v59.3h-34.6zM233.8 74.1h2.4v.7M235 74.1l1.2 2.5h-2.4zM258.5 76.6h2.4l-1.2 2.5zM258.5 79.1h2.4"/>
<path d="M258.8 65.5h1.8v4.9h-1.8zM51.1 82h7.4v1.5h-7.4zM56.4 92.7h1.7v4.9h-1.7zM115.3 81.6h2.5l-1.3 2.4zM115.3 84h2.5M131.9 95.1h3.7M206 85.3h3.7M218.4 85.3h3.7M233.2 85.3h3.7M257.9 85.3h3.7M48 105h3.7M55.4 105h3.7"/>
<path d="M106.6 100.1h2.5M51.5 124.8h1.7v4.9h-1.7zM61.3 124.8h1.8v4.9h-1.8zM117.1 124.8h3.7M124.5 124.8h3.7M131.9 124.8h3.7M181.3 124.8h3.7M193.7 124.8h3.7M48 144.5h3.7"/>
<circle cx="106.6" cy="61.8" r="1.23"/>
<circle cx="116.5" cy="61.8" r="1.23"/>
<circle cx="52.3" cy="116.1" r="1.23"/>
<circle cx="62.2" cy="116.1" r="1.23"/>
</g>
<path d="M38.8 80.3h7.3v12.4h-7.3M196.7 85.3h-7.4v9.8h7.4M38.8 132.2h7.3v9.8h-7.3" fill="none" stroke="#c90d0c" stroke-width=".4"/>
<path d="M38.8 80.3v12.4M196.7 85.3v9.8M38.8 132.2v9.8" fill="none" stroke="#c90d0c" stroke-width=".8"/>
<path d="M41.2 90.2h.6M41.2 87.7h.6M41.2 85.3h.6M41.2 82.8h.6M193.7 92.7h.6M193.7 90.2h.6M193.7 87.7h.6M41.2 139.6h.6M41.2 137.1h.6M41.2 134.6h.6" fill="none" stroke="#c90d0c" stroke-width=".99"/>
<g fill="#c90d0c" stroke="#c90d0c" stroke-width=".21">
<path d="M61.2 73.2a1.37 1.37 0 0 1 1.5-.3 1.37 1.37 0 0 1 .9 1.2h-.3a1.11 1.11 0 0 0-1.1-1.1 1.11 1.11 0 0 0-1.1 1.1h-.3v-.1z" fill-rule="evenodd"/>
<path d="M60.8 76.6h.3a1.11 1.11 0 0 0 1.1 1.1 1.11 1.11 0 0 0 1.1-1.1h.3a1.37 1.37 0 0 1-1.4 1.4 1.37 1.37 0 0 1-1.4-1.4z" fill-rule="evenodd"/>
<path d="M234 53.4a1.37 1.37 0 0 1 1.5-.3 1.37 1.37 0 0 1 .9 1.3h-.3a1.11 1.11 0 0 0-1.1-1.1 1.11 1.11 0 0 0-1.1 1.1h-.2v-.2z" fill-rule="evenodd"/>
<path d="M233.7 56.9h.2a1.11 1.11 0 0 0 1.1 1.1 1.11 1.11 0 0 0 1.1-1.1h.3a1.35 1.35 0 0 1-1.4 1.3 1.35 1.35 0 0 1-1.3-1.3z" fill-rule="evenodd"/>
<path d="M258.7 53.4a1.35 1.35 0 0 1 1.5-.3 1.35 1.35 0 0 1 .8 1.3h-.2a1.11 1.11 0 0 0-1.1-1.1 1.11 1.11 0 0 0-1.1 1.1h-.3v-.2z" fill-rule="evenodd"/>
<path d="M258.3 56.9h.3a1.11 1.11 0 0 0 1.1 1.1 1.11 1.11 0 0 0 1.1-1.1h.2a1.35 1.35 0 0 1-1.3 1.3 1.35 1.35 0 0 1-1.4-1.3z" fill-rule="evenodd"/>
<path d="M104.4 99.3l.4-.4 .5-.1v2.5a1.23 1.23 0 0 1-1.2-.7 1.23 1.23 0 0 1 .3-1.3z" fill-rule="evenodd"/>
<path d="M108 98.8a1.24 1.24 0 0 1 1.2 1.3 1.24 1.24 0 0 1-1.2 1.2z" fill-rule="evenodd"/>
</g>
<g fill="none" stroke="#0dab76" stroke-width=".21">
<path d="M106.6 65.5v29.6M116.5 65.5v2.5M116.5 77.9v2.4M131.3 70.4h5M131.3 68h5M131.3 77.9h5M131.3 75.4h5M180.7 70.4h2.5M180.7 68h54.3M195.5 68v2.4M207.9 68v2.4M220.2 68v2.4"/>
<path d="M235 60.6v12.3M235 77.9v4.9M259.7 60.6v2.4M259.7 72.9v2.5M47.4 82.8h2.4M47.4 90.2h2.4v12.3M47.4 85.3h14.8M47.4 87.7h14.8M57.3 87.7v2.5M62.2 80.3v2.5h-2.5M99.2 95.1v5h2.5M116.5 85.3v2.4h19.8"/>
<path d="M133.8 82.8h2.5M136.3 80.3h-2.5v12.4M180.7 80.3h2.5M180.7 90.2h19.7M180.7 87.7h19.7M180.7 92.7h19.7M195.5 80.3v2.5h-14.8M207.9 80.3v2.5M220.2 80.3v2.5M259.7 80.3v2.5M52.3 119.8v2.5M57.3 100.1v2.4"/>
<path d="M62.2 119.8v2.5M111.6 100.1h24.7M119 114.9h17.3M119 100.1v2.4M119 112.4v9.9M126.4 102.5h9.9M136.3 117.3h-2.5v5M136.3 112.4h-9.9v9.9M180.7 112.4h14.8v9.9M180.7 117.3h2.5v5M180.7 102.5h2.5M180.7 100.1h17.3v2.4"/>
<path d="M210.3 100.1v2.4h-17.3M47.4 139.6h2.4v2.4M47.4 134.6h19.7M47.4 137.1h19.7M52.3 132.2v4.9M62.2 132.2v2.4"/>
</g>
<g fill="#0dab76" stroke="#0dab76" stroke-width=".21">
<circle cx="119" cy="114.9" r=".49"/>
<circle cx="126.4" cy="112.4" r=".49"/>
<circle cx="195.5" cy="112.4" r=".49"/>
<circle cx="133.8" cy="82.8" r=".49"/>
<circle cx="62.2" cy="134.6" r=".49"/>
<circle cx="52.3" cy="137.1" r=".49"/>
<circle cx="195.5" cy="68" r=".49"/>
<circle cx="207.9" cy="68" r=".49"/>
<circle cx="227.6" cy="68" r=".49"/>
<circle cx="220.2" cy="68" r=".49"/>
<circle cx="235" cy="68" r=".49"/>
<circle cx="106.6" cy="70.4" r=".49"/>
<circle cx="195.5" cy="102.5" r=".49"/>
<circle cx="198" cy="102.5" r=".49"/>
<circle cx="119" cy="100.1" r=".49"/>
<circle cx="57.3" cy="87.7" r=".49"/>
<circle cx="188.1" cy="87.7" r=".49"/>
<circle cx="188.1" cy="92.7" r=".49"/>
<circle cx="188.1" cy="90.2" r=".49"/>
</g>
<g font-size="10.5" fill="#808080">
<text x="130.4" y="21.1">Sensorless-BLDC-Driver</text>
<text x="252.3" y="21.1">V1.0</text>
</g>
<text font-size="5.2" fill="#808080" x="17.8" y="64.3">VMOT max. 4S</text>
<g font-size="4.5" fill="#c90d0c">
<text x="181.4" y="192.9">Roboter-AG</text>
<text x="181.6" y="197.7">BZMarkdorf</text>
</g>
<g font-size="3.6" fill="#c90d0c">
<text x="15.2" y="6.9">1</text>
<text x="29.4" y="6.9">2</text>
<text x="43.5" y="6.9">3</text>
<text x="57.7" y="6.9">4</text>
<text x="71.9" y="6.9">5</text>
<text x="86" y="6.9">6</text>
<text x="100.2" y="6.9">7</text>
<text x="114.3" y="6.9">8</text>
<text x="128.5" y="6.9">9</text>
<text x="141.7" y="6.9">10</text>
<text x="156" y="6.9">11</text>
<text x="170" y="6.9">12</text>
<text x="184.2" y="6.9">13</text>
<text x="198.3" y="6.9">14</text>
<text x="212.5" y="6.9">15</text>
<text x="226.7" y="6.9">16</text>
<text x="240.8" y="6.9">17</text>
<text x="255" y="6.9">18</text>
<text x="269.1" y="6.9">19</text>
<text x="6.1" y="20.1">A</text>
<text x="278.9" y="20.1">A</text>
<text x="6.1" y="42.6">B</text>
<text x="278.9" y="42.6">B</text>
<text x="6" y="65.2">C</text>
<text x="278.8" y="65.2">C</text>
<text x="6" y="87.8">D</text>
<text x="278.8" y="87.8">D</text>
<text x="6.1" y="110.3">E</text>
<text x="278.9" y="110.3">E</text>
<text x="6.2" y="132.9">F</text>
<text x="279" y="132.9">F</text>
<text x="5.9" y="155.5">G</text>
<text x="278.7" y="155.5">G</text>
<text x="6" y="178.1">H</text>
<text x="278.8" y="178.1">H</text>
</g>
<g font-size="3.5" fill="#808080">
<text x="49.4" y="53.2">VDDIO 3V3 default, 5V optional (VDD-SEL)</text>
<text x="128.9" y="55.6">Digitalinputs sind 5V tolerant</text>
<text x="93.8" y="194.4">BLDC-Driver-IC Test-Board</text>
</g>
<g font-size="2.6" fill="#808080">
<text x="17.8" y="68.9">Für höhere Spannungen werden</text>
<text x="17.8" y="71.7">andere Cs &amp; ZD benötigt</text>
<text x="115.7" y="98.8">AVDD: 3V3</text>
<text x="71" y="106.6">VDD-SEL Jumper:</text>
<text x="71" y="109.3">Auswählen zwischen Buck und LDO</text>
<text x="71" y="112.1">Buck standardmäßig auf 5V,</text>
<text x="202.9" y="109.3">Buck Converter:</text>
<text x="202.9" y="112.1">Konfigurierbare Spannung: 5V (default) / 3V3</text>
<text x="71" y="114.9">LDO immer auf 3V3</text>
<text x="202.9" y="114.9">Buck wird standardmäßig</text>
<text x="202.9" y="117.6">nicht verwendet</text>
<text x="67.1" y="122.9">Achtung:Wenn Pullups bestückt werden,</text>
<text x="67.1" y="125.7">muss VDDIO mit µC-Logiklevel</text>
<text x="67.1" y="128.4">übereinstimmen</text>
<text x="37.5" y="152.8">I2C-Stecker:</text>
<text x="37.5" y="155.6">Kabel statt Stiftleiste einlöten</text>
</g>
<g font-size="2.4" fill="#808080">
<text x="231.5" y="52.5">VMOT</text>
<text x="256.2" y="52.5">VMOT</text>
<text x="102.8" y="60">VDDIO</text>
<text x="112.7" y="60">VDDIO</text>
<text x="141.2" y="62.3">IC1</text>
<text x="226.6" y="65" transform="rotate(-90 226.6 65)">TP2</text>
<text x="258.2" y="69.5" transform="rotate(-90 258.2 69.5)">R5</text>
<text x="262.9" y="69.9" transform="rotate(-90 262.9 69.9)">10k</text>
<text x="58.7" y="72.3">VMOT</text>
<text x="99.2" y="73.2">TP1</text>
<text x="115" y="74.5" transform="rotate(-90 115 74.5)">R4</text>
<text x="119.7" y="74.9" transform="rotate(-90 119.7 74.9)">2k2</text>
<text x="184.4" y="73.7">C3</text>
<text x="196.7" y="73.7">C4</text>
<text x="209.1" y="73.7">C6</text>
<text x="221.4" y="73.7">C7</text>
<text x="233" y="77.7" transform="rotate(-90 233 77.7)">ZD1</text>
<text x="262.2" y="77.4">LED2</text>
<text x="37" y="79.6">POWER</text>
<text x="51.1" y="81.6">F1</text>
<text x="55.4" y="81.6">10A</text>
<text x="119" y="82.3">LED1</text>
<text x="184.4" y="78.8">47n/50V</text>
<text x="196.7" y="78.8">1µ/50V</text>
<text x="209.1" y="78.8">100n/50V</text>
<text x="221.4" y="78.8">22µ/35V</text>
<text x="238.7" y="80.3" transform="rotate(-90 238.7 80.3)">TVS-16V</text>
<text x="262.2" y="79.5">GREEN</text>
<text x="119" y="84.4">RED</text>
<text x="189.3" y="84.6">J3</text>
<text x="199.5" y="84.8" transform="rotate(-90 199.5 84.8)">TP3</text>
<text x="205.4" y="87.7">GND</text>
<text x="217.7" y="87.7">GND</text>
<text x="232.5" y="87.7">GND</text>
<text x="257.2" y="87.7">GND</text>
<text x="43.6" y="95.3">J1</text>
<text x="203.4" y="95.4">TP5</text>
<text x="209.1" y="91.1">TP4</text>
<text x="215.3" y="92.2">JX2</text>
<text x="32.6" y="97.1">JX1</text>
<text x="55.8" y="96.7" transform="rotate(-90 55.8 96.7)">R2</text>
<text x="60.5" y="97.1" transform="rotate(-90 60.5 97.1)">10k</text>
<text x="109.7" y="97.6" transform="rotate(-90 109.7 97.6)">VDD-SEL</text>
<text x="131.3" y="97.6">GND</text>
<text x="189.3" y="97.6">MOT</text>
<text x="47.4" y="107.5">GND</text>
<text x="54.8" y="107.5">GND</text>
<text x="108.7" y="106.7" transform="rotate(-90 108.7 106.7)">JP1</text>
<text x="120.2" y="105.7">C1</text>
<text x="127.6" y="105.7">C2</text>
<text x="184.3" y="105.7">L1</text>
<text x="188.5" y="105.8">47µ</text>
<text x="196.7" y="105.7">C5</text>
<text x="215.3" y="104.5">MOLEX-MICROFIT-3.0-1X03</text>
<text x="10.8" y="109.5">MOLEX-MICROFIT-3.0-1X04</text>
<text x="120.2" y="110.9">1µ</text>
<text x="127.6" y="110.9">2µ2</text>
<text x="196.7" y="110.9">22µ</text>
<text x="48.5" y="114.3">VDDIO</text>
<text x="58.3" y="114.3">VDDIO</text>
<text x="141.2" y="124.8">MCF8316C-Q1</text>
<text x="42.4" y="131.4">I2C</text>
<text x="50.8" y="128.8" transform="rotate(-90 50.8 128.8)">R1</text>
<text x="55.5" y="129.3" transform="rotate(-90 55.5 129.3)">DNI</text>
<text x="60.7" y="128.8" transform="rotate(-90 60.7 128.8)">R3</text>
<text x="65.4" y="129.3" transform="rotate(-90 65.4 129.3)">DNI</text>
<text x="116.5" y="127.2">GND</text>
<text x="123.9" y="127.2">GND</text>
<text x="131.3" y="127.2">GND</text>
<text x="180.7" y="127.2">GND</text>
<text x="193" y="127.2">GND</text>
<text x="43.6" y="144.4">J2</text>
<text x="47.4" y="147">GND</text>
<text x="217.7" y="190.3">Ersteller</text>
<text x="217.7" y="195.7">Version</text>
<text x="217.7" y="192.6">Nils Jager</text>
<text x="244.4" y="192.6">Sensorless-BLDC-Driver</text>
<text x="244.4" y="195.7">Speicher-Datum:</text>
<text x="273.3" y="195.7">Blatt</text>
<text x="217.7" y="198.2">1.0</text>
<text x="244.4" y="198.2">1/11/26 9:19 PM</text>
<text x="273.3" y="198.2">1/1</text>
</g>
<g font-size="2.3" fill="#808080">
<text x="71.3" y="190.2">Freigabe</text>
<text x="93.8" y="190.8">Projekt:</text>
<text x="144.4" y="190.8">Urspr.:</text>
<text x="59.1" y="195.1">Datum</text>
<text x="59.1" y="192.6">Prüfer</text>
<text x="6" y="198.2">Änderung</text>
<text x="30.7" y="198.2">Datum</text>
<text x="43.1" y="198.2">Name</text>
<text x="59.1" y="198.1">Bearb.</text>
<text x="93.8" y="198.2">Ers. f.</text>
<text x="144.4" y="198.2">Ers. d.</text>
</g>
<g font-size="2.1" fill="#808080">
<text x="136.6" y="67.6">31</text>
<text x="136.6" y="70.1">30</text>
<text x="143.5" y="68.7">SCL</text>
<text x="143.5" y="71.2">SDA</text>
<text x="169.1" y="71.2">CPH</text>
<text x="170.4" y="68.7">VM</text>
<text x="178" y="70.1">7</text>
<text x="178" y="67.6">9*3</text>
<text x="136.6" y="75">34</text>
<text x="136.6" y="77.5">28</text>
<text x="143.5" y="76.1">DIR</text>
<text x="44.7" y="82.4">4</text>
<text x="136.6" y="80">35</text>
<text x="136.6" y="82.4">21</text>
<text x="143.5" y="81.1">BRAKE</text>
<text x="143.5" y="78.6">SPEED</text>
<text x="143.5" y="83.5">DRVOFF</text>
<text x="169.4" y="81.1">CPL</text>
<text x="170.6" y="83.5">CP</text>
<text x="178" y="82.4">8</text>
<text x="178" y="80">6</text>
<text x="44.7" y="89.8">1</text>
<text x="44.7" y="87.4">2</text>
<text x="44.7" y="84.9">3</text>
<text x="136.6" y="87.4">40</text>
<text x="136.6" y="89.8">29</text>
<text x="143.5" y="88.5">FAULT</text>
<text x="167.2" y="88.5">OUT-A</text>
<text x="178" y="87.4">13*2</text>
<text x="178" y="89.8">16*2</text>
<text x="189.6" y="89.8">2</text>
<text x="189.6" y="87.4">3</text>
<text x="143.5" y="90.9">FG</text>
<text x="167" y="93.4">OUT-C</text>
<text x="167.2" y="90.9">OUT-B</text>
<text x="178" y="92.3">19*2</text>
<text x="189.6" y="92.3">1</text>
<text x="102.7" y="99.7">3</text>
<text x="106.3" y="97.3" transform="rotate(-90 106.3 97.3)">2</text>
<text x="109.5" y="99.7">1</text>
<text x="136.6" y="99.7">27</text>
<text x="143.5" y="100.8">AVDD</text>
<text x="166.9" y="100.8">FB_BK</text>
<text x="178" y="99.7">3</text>
<text x="137.8" y="102.2">1</text>
<text x="143.5" y="103.3">DVDD</text>
<text x="166.2" y="103.3">SW_BK</text>
<text x="178" y="102.2">5</text>
<text x="137.8" y="112.1">2</text>
<text x="143.5" y="113.2">DGND</text>
<text x="165" y="113.2">GND_BK</text>
<text x="178" y="112.1">4</text>
<text x="134.7" y="117">12*3</text>
<text x="136.6" y="114.5">26</text>
<text x="143.5" y="115.6">AGND</text>
<text x="143.5" y="118.1">PGND</text>
<text x="167.6" y="118.1">MASS</text>
<text x="178" y="117">MASS</text>
<text x="44.7" y="136.8">2</text>
<text x="44.7" y="134.3">3</text>
<text x="44.7" y="139.2">1</text>
<text x="244.4" y="190.3">Dateiname:</text>
</g>
<g font-size="1.7" fill="#808080">
<text x="126.5" y="71.1">SDA</text>
<text x="126.7" y="68.6">SCL</text>
<text x="127.1" y="76">DIR</text>
<text x="124.2" y="78.5">SPEED</text>
<text x="63.4" y="85.9">SPEED</text>
<text x="63.4" y="88.3">DIR</text>
<text x="127.3" y="87.7">FAULT</text>
<text x="99.8" y="93.9" transform="rotate(-90 99.8 93.9)">V_BK</text>
<text x="131.6" y="100.1">AVDD</text>
<text x="210.9" y="98.8" transform="rotate(-90 210.9 98.8)">V_BK</text>
<text x="131.4" y="102.5">DVDD</text>
<text x="68.4" y="135.2">SCL</text>
<text x="68.4" y="137.7">SDA</text>
</g>
<g font-size="1.2" fill="#c90d0c">
<text x="234.5" y="54.3">M</text>
<text x="234.5" y="55.2">O</text>
<text x="234.6" y="56.1">T</text>
<text x="259.2" y="54.3">M</text>
<text x="259.2" y="55.2">O</text>
<text x="259.3" y="56.1">T</text>
<text x="61.7" y="74.1">M</text>
<text x="61.7" y="74.9">O</text>
<text x="61.8" y="75.8">T</text>
</g>
</svg>
